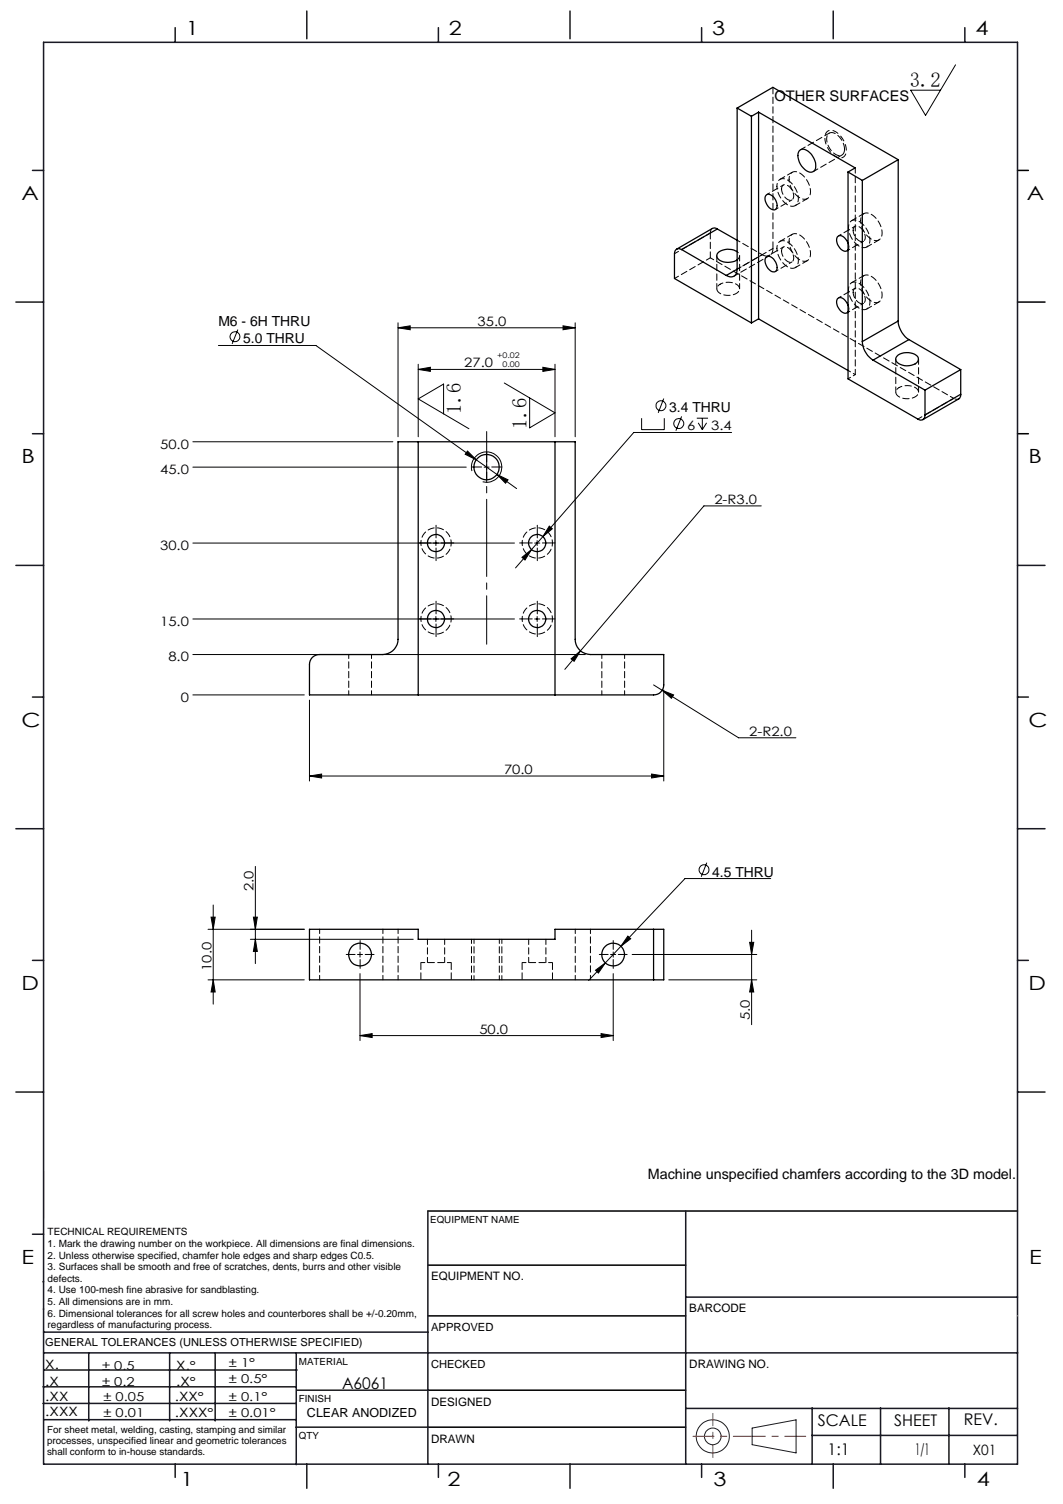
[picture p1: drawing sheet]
<svg xmlns="http://www.w3.org/2000/svg" width="210mm" height="297mm" viewBox="0 0 210 297" stroke-linecap="round" stroke-linejoin="round" font-family="sans-serif">
<g fill="none" stroke="#000" stroke-width=".2">
<path d="M188.8 12.8l-6 10-2.9-5h5.9M43.1 68.2h19.3l31.7 22.6M47 65.1l-1.1 2.8M78.6 64.7l2.4-.4v.8zM78.6 63.7v22.6M78.6 64.7h35M82.6 73l2.4-.5v.8zM82.6 71.9v14.4M82.6 73h27M99.6 75.6l10 5.9-5 3v-5.9M107.2 72.5l2.4 .5-2.4 .3zM109.6 71.9v14.4"/>
<path d="M111.2 64.3l2.4 .4-2.4 .4zM113.6 63.7v22.6M131.1 78.7l-1.1 2.8M38.1 92.2h54M38.1 87.2h39.5M87.6 81.7v-5.9l-5 3 10 5.9M92.4 89.1l1.7 1.7-2.2-1.1zM93.2 93a2.99 2.99 0 0 1 2.7-3.7 2.99 2.99 0 0 1 3.2 3.2 2.99 2.99 0 0 1-3.7 2.6M94.1 90.8l4.1 2.9M95.6 92.2h1M96.1 91.8v.9M98.2 93.7l2.2 1.1-.5 .6z"/>
<path d="M98.2 93.7l3.9 2.8M126.8 82.6v2.2h4.4v-2.2M134.7 82.2l-1.2 2.9M137.7 82.6h2.2M137.9 83.5l.8 1.3M138.7 82.6v2.2M139.6 83.5l-.9 1.3M144.5 85.4h-19.3l-23.4 26.7M150.4 99.9h-11.3l-24.4 28.6M38.1 107.2h63.5M86.1 106.7v1M103.1 110.1l1.9-1.6-1.3 2.1z"/>
<path d="M105.6 107.2h1M106.1 106.7v1M108.5 103.9l.6 .5-1.9 1.6zM38.1 122.2h63.5M38.1 137.2h22M38.1 129.3h77.5M61.1 138.3v15.9M86.1 121.7v1M105.6 122.2h1M106.1 121.7v1M112.8 130.1l1.9-1.6-1.3 2.1zM114.7 128.5l-3.1 3.7"/>
<path d="M129.1 135.3l1.7 1M130.8 136.3l2.3 .9-.5 .7zM130.8 136.3l15.1 9.4h11.3M131.1 136.2v18M61.1 153.2l2.4-.3v.7zM61.1 153.2h70M128.7 152.9l2.4 .3-2.4 .4zM42.1 178.7v19.6M50.4 171.1v19.2M139.6 170.4l-1.1 2.7M152.3 173.5h-17l-12.6 13.4M41.1 183.5h19"/>
<path d="M41.1 193.5h19M41.7 181.1h.8l-.4 2.4zM42.1 193.5l.4 2.4h-.8zM49.5 185.5h32.1M50.1 181.1h.7l-.4 2.4zM50.4 185.5l.4 2.4h-.7zM70.6 188.5h1M71.1 188v1M71.1 192.3v13.2M117.7 191.6l1.9-1.5-1.4 2.1zM119.6 190.1l-3.3 3.5M120.6 188.5h1"/>
<path d="M121.1 188v1M121.1 192.3v13.2M122.7 186.9l-3.1 3.2M124 184.9l.6 .5-1.9 1.5zM124.9 188.5h24.6M132.1 193.5h17.4M148.1 186.1h.8l-.4 2.4zM148.5 193.5l.4 2.4h-.8zM148.5 183.7v18.6M71.1 204.5l2.4-.4v.8zM71.1 204.5h50M118.7 204.1l2.4 .4-2.4 .4z"/>
<circle cx="46.4" cy="66.5" r=".98"/>
<circle cx="130.6" cy="80.1" r=".99"/>
<circle cx="134.1" cy="83.6" r=".99"/>
<circle cx="139.1" cy="171.8" r=".98"/>
</g>
<path d="M165.1 30.9a1.29 1.29 0 0 0 1.5 .1 1.29 1.29 0 0 0 .6-1.3 4.4 4.4 0 0 0-2.9-4 1.38 1.38 0 0 0-1.3 2 4.8 4.8 0 0 0 2.1 3.2" fill="none" stroke="#000" stroke-width=".2" stroke-dasharray="1.3 .6" stroke-dashoffset=".7" stroke-linecap="butt"/>
<g fill="none" stroke="#191924" stroke-width=".2">
<path d="M8.6 231.2v9.4M148.6 282l8.7-1.6v6.5l-8.7-1.6z"/>
<circle cx="140.8" cy="283.7" r="3.3"/>
<circle cx="140.8" cy="283.7" r="1.64"/>
</g>
<g fill="none" stroke="#000" stroke-width=".2" stroke-dasharray="15.2 1.3 1.3 1.3">
<path d="M95.1 92.2h-2M96.1 91.2v-2M96.1 93.2v2M97.1 92.2h2M85.1 107.2h-2.5M86.1 106.2v-2.5M86.1 108.2v2.5M87.1 107.2h2.5M105.1 107.2h-2.5M106.1 106.2v-2.5M106.1 108.2v2.5M107.1 107.2h2.5"/>
<path d="M85.1 122.2h-2.5M86.1 121.2v-2.5M86.1 123.2v2.5M87.1 122.2h2.5M105.1 122.2h-2.5M106.1 121.2v-2.5M106.1 123.2v2.5M107.1 122.2h2.5M70.1 188.5h-1.7M71.1 187.5v-1.8M71.1 189.5v1.7M72.1 188.5h1.8"/>
<path d="M120.1 188.5h-1.7M121.1 187.5v-1.8M121.1 189.5v1.7M122.1 188.5h1.8"/>
</g>
<g fill="none" stroke="#000" stroke-width=".2" stroke-dasharray="1.3 .6" stroke-dashoffset=".4">
<path d="M133.3 50.1l7-4.1M133.3 55l7-4.1M145 54.5l7.1-4.1M152.7 49.1l-7.1 4.1M167.6 48l.1 .7M167.6 60.3l.1 .7M188.4 78.7l-7.1 4.1M68.9 129.2v8M73.4 137.2v-8M118.9 129.2v8M123.4 137.2v-8M63.1 193.5v-10"/>
<path d="M75.6 183.5v10M78.6 193.5v-10M93.1 185.5v8M93.6 185.5v8M98.6 193.5v-8M99.1 193.5v-8M113.6 183.5v10M116.6 193.5v-10"/>
</g>
<path d="M96.1 85.2v42" fill="none" stroke="#000" stroke-width=".2" stroke-dasharray="15.2 1.3 1.3 1.3" stroke-dashoffset="5.7"/>
<path d="M201 33.7h2.2M201 59.7h5.4M201 85.7h2.2M84.5 239.1h116.5M84.6 259.9h50.9M84.6 249.8h50.9M84.6 274.5h50.9M84.5 281.8h51" fill="none" stroke="#000" stroke-width=".3"/>
<path d="M136.9 283.6h22.3" fill="none" stroke="#f00" stroke-width=".2" stroke-dasharray="6.3 1.3 1.3 1.3" stroke-dashoffset="2.2"/>
<path d="M140.8 287.8v-8.7" fill="none" stroke="#f00" stroke-width=".2" stroke-dasharray="6.3 1.3 1.3 1.3" stroke-dashoffset="3.9"/>
<g fill="none" stroke="#191924" stroke-width=".3">
<path d="M8.6 8.4h192.4v280.7h-192.4zM34.6 5.5v2.9M60.6 2.2v5.5M86.6 5.5v2.9M112.6 2.2v5.5M138.6 5.5v2.9M164.6 2.2v5.5M190.6 5.5v2.9M6.4 33.7h2.2M3.1 59.7h5.5M6.4 85.7h2.2M3.1 111.7h5.5"/>
<path d="M201 111.7h5.4M6.4 137.7h2.2M201 137.7h2.2M3.1 163.7h5.5M201 163.7h5.4M6.4 189.6h2.2M201 189.6h2.2M3.1 215.6h5.5M201 215.6h5.4M84.5 239.1v50M135.5 239.1v50M6.4 243.7h2.2"/>
<path d="M8.5 253.1h.1M8.6 258.5h.1M135.5 256.1h65.5M8.5 277.1h49.9M8.5 273.9h49.9M8.6 267.2h192.4M8.6 263.1h75.9M8.8 270.5h49.9M17.5 267.2v13.4M33.5 267.2v13.4M42.5 267.2v13.4M58.5 267.2v22"/>
<path d="M58.6 274.5h26M135.5 278.1h65.5M160.4 278v11.1M174 278v11.1M187.5 278v11.1M8.8 280.3h49.7M34.6 289.1v2.6M58.5 281.8h26M60.6 289.1v4.8M86.6 289.1v2.6M112.6 289.1v4.8M138.6 289.1v2.6"/>
<path d="M160.4 283.5h40.5M164.6 289.1v4.8M190.6 289.1v2.6"/>
</g>
<path d="M201 259.9h.1" fill="none" stroke="#c0c0c0" stroke-width=".2"/>
<g fill="#000">
<path d="M82.6 73l2.4-.5v.8zM107.2 72.5l2.4 .5-2.4 .3zM78.6 64.7l2.4-.4v.8zM111.2 64.3l2.4 .4-2.4 .4z"/>
<path d="M128.7 152.9l2.4 .3-2.4 .4zM61.1 153.2l2.4-.3v.7z"/>
<path d="M41.7 181.1h.8l-.4 2.4zM42.1 193.5l.4 2.4h-.8z"/>
<path d="M50.4 185.5l.4 2.4h-.7zM50.1 181.1h.7l-.4 2.4zM148.5 193.5l.4 2.4h-.8zM148.1 186.1h.8l-.4 2.4z"/>
<path d="M71.1 204.5l2.4-.4v.8zM118.7 204.1l2.4 .4-2.4 .4zM117.7 191.6l.5 .6 1.4-2.1zM124 184.9l-1.3 2 1.9-1.5zM112.8 130.1l.6 .5 1.3-2.1zM130.8 136.3l1.8 1.6 .5-.7zM103.1 110.1l.6 .5 1.3-2.1zM108.5 103.9l-1.3 2.1 1.9-1.6zM98.2 93.7l1.7 1.7 .5-.6zM92.4 89.1l-.5 .6 2.2 1.1z"/>
</g>
<g fill="none" stroke="#000" stroke-width=".25">
<path d="M145.6 21.3l2.8 1.7M145.6 21.3l7.1-4.1 24.7 14.3M145.6 21.3v31.9M148.4 23v40.8M149.9 22.2l19 11-1.4 .8M149.9 22.2l-1.5 .8M149.9 22.2v40.8M151.3 38.6a1.13 1.13 0 0 1 1.7 .6l.5 1a.8 .8 0 0 1-.2 1.1 .8 .8 0 0 1-1-.1 2.29 2.29 0 0 1-1-2.6zM157.9 29.8a1.66 1.66 0 0 1 2.4 .7 3 3 0 0 1 .7 3.1 1.22 1.22 0 0 1-2-.1 3.2 3.2 0 0 1-1.1-3.7zM167.5 34v40.8l13.8 8a.86 .86 0 0 0 1 .1 .86 .86 0 0 0 .4-1M167.5 34l2.9 1.6M170.4 35.6v31.8"/>
<path d="M177.4 31.5l-7 4.1M177.4 31.5v31.9M134.7 49.3a.88 .88 0 0 0-1-.1 .88 .88 0 0 0-.5 .9v4.9l15.2 8.8M134.7 49.3l8.8 5.1M141.7 45.2a.87 .87 0 0 0-1-.1l-7 4.1M141.7 45.2l-7 4.1M141.7 45.2l3.9 2.2M145.6 53.2a1.31 1.31 0 0 1-.6 1.4 1.31 1.31 0 0 1-1.5-.2M145.6 49.7a3.1 3.1 0 0 0-3.9 .5 1.44 1.44 0 0 0 1.6 1.6l1.4-.1 .9-.4M145.6 53.2l-2.1 1.2M151.3 50.8a1.12 1.12 0 0 1 1.7 .7 1.45 1.45 0 0 1 0 2.2 2.14 2.14 0 0 1-1.7-2.9zM167.5 48a1.71 1.71 0 0 0-1.8-1.4 1.63 1.63 0 0 0 .2 2.3l.5 .5a.77 .77 0 0 0 1.1 0"/>
<path d="M149.9 63l17.6 10.2M149.9 63l-1.5 .8M167.5 60.3a1.71 1.71 0 0 0-1.8-1.5 1.63 1.63 0 0 0 .2 2.4l.5 .5a.77 .77 0 0 0 1.1-.1M170.4 67.4a4.6 4.6 0 0 0 2.1 3.7M172.5 71.1l10.2 5.9M177.4 70.1a3.1 3.1 0 0 1 4 .5 1.15 1.15 0 0 1-1 1.4 2.76 2.76 0 0 1-3.4-.9 1.03 1.03 0 0 1 .4-1zM177.4 63.4a4.8 4.8 0 0 0 2.2 3.7M177.4 63.4l-7 4M179.6 67.1l-7.1 4M179.6 67.1l10.2 5.9M182.7 77v4.9M189.8 77.9v.3l-.4 .6-7.1 4.1"/>
<path d="M189.8 73l-7.1 4M189.8 77.9l-7.1 4M189.8 73v4.9M78.6 87.2h35v39.1a3 3 0 0 0 3 3h14.5v6a1.99 1.99 0 0 1-2 1.9h-68v-6a1.93 1.93 0 0 1 2-1.9h12.5a3 3 0 0 0 3-3zM82.6 87.2v50M109.6 87.2v50M129.1 183.5h2v10h-2M129.1 183.5v10M129.1 183.5h-19.5v2h-27v-2h-21.5v10h68"/>
<circle cx="96.1" cy="92.2" r="2.5"/>
<circle cx="86.1" cy="107.2" r="1.71"/>
<circle cx="106.1" cy="107.2" r="1.71"/>
<circle cx="86.1" cy="122.2" r="1.71"/>
<circle cx="106.1" cy="122.2" r="1.71"/>
<circle cx="71.1" cy="188.5" r="2.25"/>
<circle cx="121.1" cy="188.5" r="2.25"/>
</g>
<path d="M140.3 46l.1-.6 .3-.3M188.4 78.7l-48.1-27.8M189.4 78.8l-.4 .1-.6-.2M83.1 190.1h6M103.1 190.1h6" fill="none" stroke="#000" stroke-width=".2" stroke-dasharray="1.3 .6" stroke-dashoffset=".5"/>
<path d="M83.1 190.1v3.4M89.1 193.5v-3.4M103.1 190.1v3.4M109.1 193.5v-3.4" fill="none" stroke="#000" stroke-width=".2" stroke-dasharray="1.3 .6" stroke-dashoffset="-.1"/>
<g fill="none" stroke="#000" stroke-width=".2" stroke-dasharray="1.3 .6" stroke-dashoffset=".2">
<path d="M154.4 37.3a2.34 2.34 0 0 0 1.8 2.3 .94 .94 0 0 0 .5-1.4 2.02 2.02 0 0 0-1.8-1.7 .78 .78 0 0 0-.5 .8M156.5 34l-2.4 1.4M160.7 33.9l5.6-3.3M163.8 26.3l-5.6 3.3M169 33.1v40.9M141.6 50.5v6.5M146.1 57v-6.5M154.4 49.6a2.34 2.34 0 0 0 1.8 2.2 .94 .94 0 0 0 .5-1.4 2.02 2.02 0 0 0-1.8-1.7 .78 .78 0 0 0-.5 .9M156.5 46.3l-2.4 1.4M157.1 40.6l2.4-1.4M157.1 52.9l2.4-1.4M168.5 45.5a2.34 2.34 0 0 0 1.8 2.2 .94 .94 0 0 0 .6-1.4 2.02 2.02 0 0 0-1.9-1.7 .78 .78 0 0 0-.5 .9"/>
<path d="M168.5 57.7a2.34 2.34 0 0 0 1.8 2.3 .94 .94 0 0 0 .6-1.4 2.02 2.02 0 0 0-1.9-1.7 .78 .78 0 0 0-.5 .8M170.6 42.2l-2.4 1.4M170.6 54.4l-2.4 1.4M171.2 48.8l2.4-1.4M171.2 61l2.4-1.4M177 70.9v6.5M181.5 77.4v-6.5M84.4 185.5v4.6M87.8 190.1v-4.6M104.4 185.5v4.6M107.8 190.1v-4.6"/>
</g>
<g fill="none" stroke="#000" stroke-width=".2" stroke-dasharray="1.3 .6" stroke-dashoffset=".7">
<path d="M153.5 36.8a4.4 4.4 0 0 0 2.8 3.9 1.38 1.38 0 0 0 1.4-1.9 4.3 4.3 0 0 0-2.8-3.5 1.24 1.24 0 0 0-1.4 1.5M154.8 36.5l-3.3 1.9M155.9 35.4a4.4 4.4 0 0 0 2.8 3.9 1.38 1.38 0 0 0 1.4-1.9 4.3 4.3 0 0 0-2.8-3.5 1.24 1.24 0 0 0-1.4 1.5M142.3 56.1a.98 .98 0 0 0-.7 1 .98 .98 0 0 0 .8 .9 3 3 0 0 0 3.6-.6 1.2 1.2 0 0 0-1.2-1.5l-1.3-.1-1.2 .3M153.2 41.4l3.3-1.9M153.2 53.6l3.3-1.9M153.5 49a4.4 4.4 0 0 0 2.8 4 1.38 1.38 0 0 0 1.4-2 4.3 4.3 0 0 0-2.8-3.5 1.24 1.24 0 0 0-1.4 1.5M154.8 48.8l-3.3 1.9M155.9 47.6a4.4 4.4 0 0 0 2.8 4 1.38 1.38 0 0 0 1.4-2 4.3 4.3 0 0 0-2.8-3.5 1.24 1.24 0 0 0-1.4 1.5M167.3 49.5l3.3-1.9M167.6 44.9a4.4 4.4 0 0 0 2.9 4 1.38 1.38 0 0 0 1.3-1.9 4.3 4.3 0 0 0-2.8-3.5 1.24 1.24 0 0 0-1.4 1.4M167.6 57.2a4.4 4.4 0 0 0 2.9 3.9 1.38 1.38 0 0 0 1.3-1.9 4.3 4.3 0 0 0-2.8-3.5 1.24 1.24 0 0 0-1.4 1.5"/>
<path d="M168.9 44.7l-3.3 1.9M168.9 56.9l-3.3 1.9M170 43.6a4.4 4.4 0 0 0 2.9 3.9 1.38 1.38 0 0 0 1.3-1.9 4.3 4.3 0 0 0-2.8-3.5 1.24 1.24 0 0 0-1.4 1.5M170 55.8a4.4 4.4 0 0 0 2.9 4 1.38 1.38 0 0 0 1.3-2 4.3 4.3 0 0 0-2.8-3.5 1.24 1.24 0 0 0-1.4 1.5M167.3 61.8l3.3-1.9M177.6 76.5a.98 .98 0 0 0-.6 1 .98 .98 0 0 0 .7 .9 3 3 0 0 0 3.7-.6 1.2 1.2 0 0 0-1.2-1.5l-1.4-.1-1.2 .3M83.1 107.2a3 3 0 0 0 4.4 2.7 3 3 0 0 0 .4-5.1 3 3 0 0 0-4.7 1.9l-.1 .5M103.1 107.2a3 3 0 0 0 4.4 2.7 3 3 0 0 0 .4-5.1 3 3 0 0 0-4.7 1.9l-.1 .5M83.1 122.2a3 3 0 0 0 4.4 2.7 3 3 0 0 0 .4-5.1 3 3 0 0 0-4.7 1.9l-.1 .5M103.1 122.2a3 3 0 0 0 4.4 2.7 3 3 0 0 0 .4-5.1 3 3 0 0 0-4.7 1.9l-.1 .5"/>
</g>
<path d="M169 74l-1.4-.8M169 74l-1.4 .8" fill="none" stroke="#000" stroke-width=".2" stroke-dasharray="1.3 .6" stroke-dashoffset=".8"/>
<path d="M150.6 50.3a1.29 1.29 0 0 0 1.5 .1 1.29 1.29 0 0 0 .6-1.3M152.7 49.1v-31.9M167.7 48.7l-.1 .6M167.7 61l-.1 .6" fill="none" stroke="#000" stroke-width=".2" stroke-dasharray="1.3 .6"/>
<path d="M166.8 29.5a1.13 1.13 0 0 1-.6 1.2 1.13 1.13 0 0 1-1.4-.4 3.4 3.4 0 0 1-1.3-3.7 1.22 1.22 0 0 1 2 .1l.6 .7 .5 .8 .2 1.3M140.3 46v4.9" fill="none" stroke="#000" stroke-width=".2" stroke-dasharray="1.3 .6" stroke-dashoffset=".1"/>
<path d="M145.6 49.7a.91 .91 0 0 1 0 1.6" fill="none" stroke="#000" stroke-width=".2" stroke-dasharray="1.3 .6" stroke-dashoffset="1"/>
<path d="M145.6 53.2l5-2.9M150.6 50.3l-5-2.9" fill="none" stroke="#000" stroke-width=".2" stroke-dasharray="1.3 .6" stroke-dashoffset=".6"/>
<g font-size="4.1">
<text x="179.8" y="17.2">3.2</text>
<text x="91.1" y="81.7" transform="rotate(-90 91.1 81.7)">1.6</text>
<text x="104.1" y="84.6" transform="rotate(-90 104.1 84.6)">1.6</text>
</g>
<g font-size="3.9">
<text x="36.7" y="6.9">1</text>
<text x="88.7" y="6.9">2</text>
<text x="140.7" y="6.9">3</text>
<text x="192.7" y="6.9">4</text>
<text x="4.2" y="39.5">A</text>
<text x="202.9" y="39.5">A</text>
<text x="4.2" y="91.5">B</text>
<text x="203.2" y="91.5">B</text>
<text x="4.2" y="143.5">C</text>
<text x="203.2" y="143.5">C</text>
<text x="4.2" y="195.5">D</text>
<text x="203.2" y="195.5">D</text>
<text x="4.2" y="249.6">E</text>
<text x="203.3" y="249.6">E</text>
<text x="35.7" y="293.4">1</text>
<text x="88.4" y="293.4">2</text>
<text x="141" y="293.4">3</text>
<text x="193" y="293.4">4</text>
</g>
<g font-size="3.2">
<text x="67.6" y="274.2">A6061</text>
<text x="161.6" y="281.7">SCALE</text>
<text x="176.7" y="281.5">SHEET</text>
<text x="190.4" y="281.5">REV.</text>
<text x="163.5" y="287.4">1:1</text>
<text x="180.8" y="287.3">1/1</text>
</g>
<text font-size="2.9" x="153" y="20">OTHER SURFACES</text>
<g font-size="2.8">
<text x="128" y="232.7">Machine unspecified chamfers according to the 3D model.</text>
<text x="192.2" y="287.3">X01</text>
</g>
<g font-size="2.7">
<text x="43.1" y="64.3">M6 - 6H THRU</text>
<text x="48" y="67.8">5.0 THRU</text>
<text x="132.2" y="81.4">3.4 THRU</text>
<text x="140.7" y="173.1">4.5 THRU</text>
</g>
<g font-size="2.6">
<text x="94.4" y="64.4">35.0</text>
<text x="91.7" y="72.6">27.0</text>
<text x="31.6" y="88.6">50.0</text>
<text x="135.7" y="85">6</text>
<text x="140.5" y="85">3.4</text>
<text x="31.6" y="93.6">45.0</text>
<text x="141.1" y="99.5">2-R3.0</text>
<text x="31.6" y="108.6">30.0</text>
<text x="31.6" y="123.6">15.0</text>
<text x="33.3" y="130.6">8.0</text>
<text x="35.7" y="138.6">0</text>
<text x="148" y="145.3">2-R2.0</text>
<text x="99.6" y="152.9">70.0</text>
<text x="50.1" y="176" transform="rotate(-90 50.1 176)">2.0</text>
<text x="41.8" y="191.7" transform="rotate(-90 41.8 191.7)">10.0</text>
<text x="148.2" y="201.5" transform="rotate(-90 148.2 201.5)">5.0</text>
<text x="94.7" y="204.1">50.0</text>
</g>
<g font-size="2.5">
<text x="8.9" y="273.6">.X</text>
<text x="8.9" y="270.4">X.</text>
<text x="34.8" y="273.7">.X°</text>
<text x="34.8" y="270.5">X.°</text>
<text x="9" y="276.7">.XX</text>
<text x="9" y="279.7">.XXX</text>
<text x="34.5" y="276.7">.XX°</text>
<text x="34.6" y="279.8">.XXX°</text>
<text x="60.6" y="279.8">CLEAR ANODIZED</text>
</g>
<g font-size="2.4">
<text x="45.2" y="270">± 1°</text>
<text x="20.2" y="270.4">± 0.5</text>
<text x="20.2" y="273.7">± 0.2</text>
<text x="45.2" y="273.2">± 0.5°</text>
<text x="20.4" y="279.7">± 0.01</text>
<text x="20.4" y="276.7">± 0.05</text>
<text x="45.2" y="276.7">± 0.1°</text>
<text x="45.2" y="279.7">± 0.01°</text>
</g>
<g font-size="2.3">
<text x="85.2" y="252.9">EQUIPMENT NO.</text>
<text x="136.2" y="259.2">BARCODE</text>
<text x="136.2" y="270.2">DRAWING NO.</text>
<text x="85.2" y="277.6">DESIGNED</text>
<text x="85.2" y="284.9">DRAWN</text>
</g>
<g font-size="2.2">
<text x="85.2" y="262.8">APPROVED</text>
<text x="8.9" y="265.9">GENERAL TOLERANCES (UNLESS OTHERWISE SPECIFIED)</text>
<text x="85.2" y="270.1">CHECKED</text>
</g>
<g font-size="2">
<text x="9.4" y="243.9">TECHNICAL REQUIREMENTS</text>
<text x="9.4" y="246.2">1. Mark the drawing number on the workpiece. All dimensions are final dimensions.</text>
<text x="9.4" y="248.5">2. Unless otherwise specified, chamfer hole edges and sharp edges C0.5.</text>
<text x="9.4" y="250.8">3. Surfaces shall be smooth and free of scratches, dents, burrs and other visible</text>
<text x="9.4" y="253.1">defects.</text>
<text x="9.4" y="255.4">4. Use 100-mesh fine abrasive for sandblasting.</text>
<text x="9.4" y="257.7">5. All dimensions are in mm.</text>
<text x="9.4" y="260">6. Dimensional tolerances for all screw holes and counterbores shall be +/-0.20mm,</text>
<text x="9.4" y="262.3">regardless of manufacturing process.</text>
</g>
<g font-size="1.9">
<text x="85" y="241.5">EQUIPMENT NAME</text>
<text x="59.1" y="269.5">MATERIAL</text>
<text x="59.1" y="276.9">FINISH</text>
<text x="9.3" y="282.9">For sheet metal, welding, casting, stamping and similar</text>
<text x="9.3" y="285.2">processes, unspecified linear and geometric tolerances</text>
<text x="9.3" y="287.4">shall conform to in-house standards.</text>
<text x="59.1" y="284.2">QTY</text>
</g>
<g font-size="1.5">
<text x="98.2" y="70.8">+0.02</text>
<text x="99.3" y="72.5">0.00</text>
</g>
</svg>
